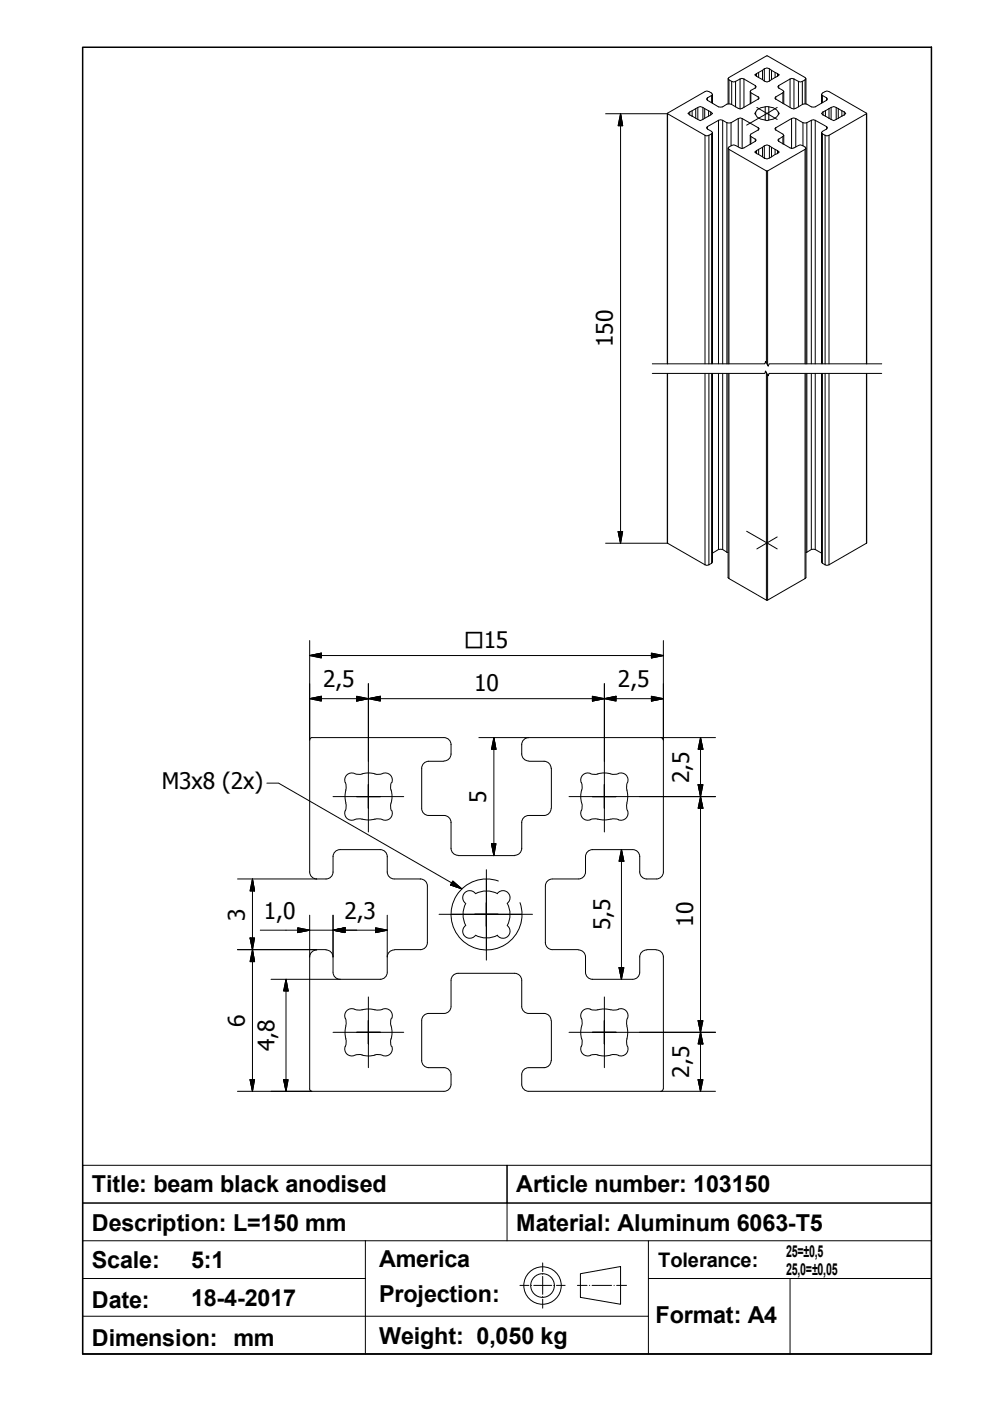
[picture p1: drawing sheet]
<svg xmlns="http://www.w3.org/2000/svg" width="210mm" height="297mm" viewBox="0 0 210 297" stroke-linecap="round" stroke-linejoin="round" font-family="sans-serif">
<!-- layer: Visible (ISO) -->
<g fill="none" stroke="#000" stroke-width=".21">
<path d="M150 21.3l2.3 1.4M150.9 20.2l-.9 .6M154.1 22.1l-.9 .6M155 22.1l1.5 .9M160.5 23.3l.8-.5 .9-.1v2.7l-.9-.1-.8-.5-.3-.5v-.5zM160.8 21l-3.4 2M163 22.7a1.75 1.75 0 0 1 2 1.6l-.3 .5-.7 .5-1 .1zM141.5 79.2v35.9M151.1 79.2v40M154.4 79.2v43.3M170.9 79.2v43.3M174.2 79.2v40"/>
<path d="M183.8 79.2l-.1 36M65.7 156.9v28a1.49 1.49 0 0 0 1.5 1.5M66.1 156.4h28M66.1 156.4l-.4 .2v.3M94.1 156.4a1.49 1.49 0 0 1 1.5 1.5M95.6 157.8v2a1.49 1.49 0 0 1-1.5 1.5M110.6 157.8v2a1.49 1.49 0 0 0 1.5 1.5M112.1 156.4a1.49 1.49 0 0 0-1.5 1.5M112.1 156.4h28M140.1 156.4l.4 .2 .1 .3M140.7 156.9v28a1.49 1.49 0 0 1-1.5 1.5h-2M73.2 171.9a1.49 1.49 0 0 0 .3 1.6 1.49 1.49 0 0 0 1.6 .3"/>
<path d="M73.3 170.3l.1 .8-.2 .8M73.3 167.5l-.1 1.4 .1 1.3M76.8 173.7l1.3 .1 1.4-.1M76.8 164.1l1.3-.2 1.4 .2M76.8 164.1h-1.2a1.57 1.57 0 0 0-2 .2 1.57 1.57 0 0 0-.3 2v1.2M76.8 173.7l-.8-.1-.8 .2M79.5 173.7l.8-.1 .8 .2M81.1 164l-.8 .2-.8-.1M81.1 164a1.49 1.49 0 0 1 1.6 .3 1.49 1.49 0 0 1 .4 1.6M82.9 170.3l-.1 .8 .2 .8M82.9 167.5l.2 1.4-.2 1.3M83 165.9l-.2 .8 .1 .8"/>
<path d="M83.1 171.9a1.49 1.49 0 0 1-.4 1.6 1.49 1.49 0 0 1-1.6 .3M89.4 171.4a1.49 1.49 0 0 0 1.5 1.5M90.9 172.9h3.2M90.9 161.4h3.2M90.9 161.4a1.49 1.49 0 0 0-1.5 1.5v8.5M94.1 172.9a1.49 1.49 0 0 1 1.5 1.5M95.6 174.4v5.5M95.6 179.8a1.49 1.49 0 0 0 1.5 1.5M110.6 174.4v5.5M110.6 179.8a1.49 1.49 0 0 1-1.5 1.5M112.1 172.9a1.49 1.49 0 0 0-1.5 1.5M112.1 172.9h3.3"/>
<path d="M112.1 161.4h3.3M115.3 161.4a1.49 1.49 0 0 1 1.5 1.5M116.8 171.4a1.49 1.49 0 0 1-1.5 1.5M116.9 162.9v8.5M123.2 171.9a1.49 1.49 0 0 0 .4 1.6 1.49 1.49 0 0 0 1.6 .3M123.3 167.5l-.2 1.4 .2 1.3M123.3 170.3l.1 .8-.1 .8M125.1 164l.8 .2 .9-.1M125.2 164a1.52 1.52 0 0 0-1.8 .5 1.52 1.52 0 0 0 0 1.8l-.1 1.2M126.7 173.7l1.4 .1 1.4-.1M126.7 164.1l1.4-.2 1.4 .2M126.8 173.7l-.9-.1-.8 .2"/>
<path d="M129.5 164.1h1.2a1.55 1.55 0 0 1 2 .2 1.55 1.55 0 0 1 .2 2v1.2M129.5 173.7l.8-.1 .8 .2M132.9 167.5l.2 1.4-.2 1.3M132.9 170.3l-.1 .8 .2 .8M133.1 171.9a1.49 1.49 0 0 1-.4 1.6 1.49 1.49 0 0 1-1.6 .3M67.1 186.4h2.1M70.6 181.6v3.3a1.49 1.49 0 0 1-1.5 1.5M72.1 180.1a1.49 1.49 0 0 0-1.5 1.5M72.1 180.1h8.5a1.49 1.49 0 0 1 1.5 1.5M82.1 181.6v3.3a1.49 1.49 0 0 0 1.5 1.5M83.6 186.4h5.6M89.1 186.4a1.49 1.49 0 0 1 1.5 1.5"/>
<path d="M90.6 187.9v12M90.6 199.9a1.49 1.49 0 0 1-1.5 1.4M97.2 181.4h12M98.7 196.2a1.49 1.49 0 0 0-.2 2.3 1.49 1.49 0 0 0 2.3-.2M98.8 191.5a5 5 0 0 0 0 4.7M100.8 189.4a1.49 1.49 0 0 0-2.3-.1 1.49 1.49 0 0 0 .2 2.2M100.8 198.3a5 5 0 0 0 4.7 0M100.8 189.5a5 5 0 0 1 4.7 0M105.5 189.4a1.5 1.5 0 0 1 2.2-.1 1.5 1.5 0 0 1-.1 2.2 5 5 0 0 1-.1 4.7 1.49 1.49 0 0 1 .2 2.3 1.49 1.49 0 0 1-2.3-.2M115.6 187.9v12M115.6 199.9a1.49 1.49 0 0 0 1.5 1.4h5.5M122.6 186.4h-5.5a1.49 1.49 0 0 0-1.5 1.5"/>
<path d="M124.1 181.6v3.3a1.49 1.49 0 0 1-1.4 1.5M134.1 180.1h-8.5a1.49 1.49 0 0 0-1.5 1.5M134.1 180.1a1.49 1.49 0 0 1 1.5 1.5M135.6 181.6v3.3a1.49 1.49 0 0 0 1.5 1.5M65.7 202.9v28l.2 .4 .2 .1M67.1 201.3h2.1M67.2 201.4a1.49 1.49 0 0 0-1.5 1.5M69.1 201.4a1.49 1.49 0 0 1 1.5 1.5M70.6 206.1a1.49 1.49 0 0 0 1.5 1.5M70.6 202.9v3.2M73.3 217.5l-.1 1.4 .1 1.4M76.8 214.1l1.3-.2 1.4 .2"/>
<path d="M76.8 214.1h-1.2a1.57 1.57 0 0 0-2 .2 1.57 1.57 0 0 0-.3 2v1.2M81.1 214l-.8 .2-.8-.1M81.1 214a1.49 1.49 0 0 1 1.6 .3 1.49 1.49 0 0 1 .4 1.6M82.1 202.9v3.2M82.1 206.1a1.49 1.49 0 0 1-1.5 1.5h-8.5M82.9 217.5l.2 1.4-.2 1.4M83 215.9l-.2 .8 .1 .8M83.6 201.4a1.49 1.49 0 0 0-1.5 1.5M83.6 201.3h5.6M90.9 214.9h3.2M90.9 214.9a1.49 1.49 0 0 0-1.5 1.5v8.5M95.6 213.4a1.49 1.49 0 0 1-1.5 1.5"/>
<path d="M95.6 207.9v5.4M97.1 206.4a1.49 1.49 0 0 0-1.5 1.5M97.2 206.4h11.9a1.49 1.49 0 0 1 1.5 1.5M110.6 213.4a1.49 1.49 0 0 0 1.5 1.5M110.6 207.9v5.4M112.1 214.9h3.3M115.3 214.9a1.49 1.49 0 0 1 1.5 1.5M116.9 216.4v8.5M122.7 201.4a1.49 1.49 0 0 1 1.4 1.5M123.3 217.5l-.2 1.4 .2 1.4M124.1 202.9v3.2M124.1 206.1a1.49 1.49 0 0 0 1.5 1.5h8.5"/>
<path d="M125.1 214l.8 .2 .9-.1M125.2 214a1.52 1.52 0 0 0-1.8 .4 1.52 1.52 0 0 0 0 1.9l-.1 1.2M126.7 214.1a8.2 8.2 0 0 1 3.6 .1l.4-.1a1.55 1.55 0 0 1 2 .2 1.55 1.55 0 0 1 .2 2v1.2M132.9 217.5l.2 1.4-.2 1.4M135.6 206.1a1.49 1.49 0 0 1-1.5 1.5M135.6 202.9v3.2M137.1 201.4a1.49 1.49 0 0 0-1.5 1.5M137.2 201.3h1.9M139.2 201.4a1.49 1.49 0 0 1 1.5 1.5M140.7 202.9v28M66.1 231.4h28M73.2 221.8a1.49 1.49 0 0 0 .3 1.6 1.49 1.49 0 0 0 1.6 .4"/>
<path d="M73.3 220.2l.1 .9-.2 .8M76.8 223.7l1.3 .2 1.4-.2M76.8 223.7l-.8-.1-.8 .2M79.5 223.7l.8-.1 .8 .2M82.9 220.2l-.1 .9 .2 .8M83.1 221.8a1.49 1.49 0 0 1-.4 1.6 1.49 1.49 0 0 1-1.6 .4M89.4 224.9a1.49 1.49 0 0 0 1.5 1.5M90.9 226.4h3.2M94.1 226.4a1.49 1.49 0 0 1 1.5 1.5v2M95.6 229.9a1.49 1.49 0 0 1-1.5 1.5M110.6 229.9a1.49 1.49 0 0 0 1.5 1.5M112.1 226.4a1.49 1.49 0 0 0-1.5 1.5v2"/>
<path d="M112.1 231.4h28M112.1 226.4h3.3M116.8 224.9a1.49 1.49 0 0 1-1.5 1.5M123.2 221.8a1.49 1.49 0 0 0 .4 1.6 1.49 1.49 0 0 0 1.6 .4M123.3 220.2l.1 .9-.1 .8M126.7 223.7l1.4 .2 1.4-.2M126.8 223.7l-.9-.1-.8 .2M129.5 223.7l.8-.1 .8 .2M132.9 220.2l-.1 .9 .2 .8M133.1 221.8a1.49 1.49 0 0 1-.4 1.6 1.49 1.49 0 0 1-1.6 .4M140.6 230.9l-.1 .2-.4 .3"/>
</g>
<!-- layer: Visible Narrow (ISO) -->
<g fill="none" stroke="#000" stroke-width=".21">
<path d="M151.1 20v1.9M154.4 16.7v5.3M154.6 16.9l-.2-.2 .2-.3 7.9-4.5h.3l7.9 4.5 .2 .3-.2 .2M154.6 16.9v5.1M154.6 16.9l.5 .4M155.1 17.3l.5 .1 .4-.1M155.1 17.3v4.8M156 17.3v5.4M156.9 16.7l.4-.1 .4 .1M156.9 16.7l-.9 .6M156.9 16.7v6.4M157.7 16.7l2.4 1.4"/>
<path d="M157.7 16.7v6.1M159.1 19.4v2.6M159.2 19.7l1.6 .9M159.2 19.7v2.3M160.1 18.7l-.9 .5-.1 .2 .1 .3M160.1 18.1l.2 .3-.2 .3M160.1 18.1v.6M160.4 15.6v.6M160.8 15.4v1M161.7 14.9v2M162.1 14.6l.5-.2 .5 .2 2.1 1.3-1.6 1a1.15 1.15 0 0 1-1.9 0l-1.7-1 1.7-1M162.1 14.6l-.4 .3"/>
<path d="M162.1 14.6v2.6M163.1 14.6v2.6M163.6 14.9v2M164.3 15.4v1M164.8 15.6v.6M165.1 18.1l-.2 .3 .2 .3M165.1 18.7l.9 .5 .2 .2-.2 .3M165.1 18.1v.6M166 19.7l-1.5 .9M166 19.7v2.3M166.2 19.4v2.6M167.5 16.7l.4-.1 .4 .1"/>
<path d="M167.5 16.7l-2.4 1.4M167.5 16.7v6.1M168.3 16.7l1 .6M168.3 16.7v6.4M169.3 17.3l.4 .1 .4-.1M169.3 17.3v5.4M170.1 17.3v4.8M170.7 16.9v5.1M170.7 16.9l-.6 .4M170.9 16.7v5.3M174.2 20v1.9M141.5 24.1v53"/>
<path d="M141.5 24.1l8 4.6M145.9 24.1l1.6-1.1a1.24 1.24 0 0 1 1.9 0l1.7 1.1-2.6 1.5zM146.2 23.7v.7M146.7 23.5v1.1M147.5 23v2.1M148 22.8v2.5M149 22.8v2.5M149.4 23v2.1M149.5 28.7l.4 .1 .4-.1M149.5 28.7v48.4M150 20.8v.5l-.2-.3zM150 27.4l.9 .5 .2 .2-.2 .3"/>
<path d="M150 26.8l-.2 .3 .2 .3M150 26.8v.6M150.2 23.5v1.1M150.3 28.7v48.4M150.7 23.7v.7M150.9 21.8v-1.6l.2-.2a1.41 1.41 0 0 0-1.6-.6l-8 4.6v53.1M150.9 28.4l-.6 .3M150.9 28.4v48.7M151.1 28.1v49M152.3 22.7h.9M152.3 25.5l.5-.1 .4 .1M152.3 25.5l-2.3 1.3"/>
<path d="M152.3 25.5v51.6M153.2 25.5l.9 .5M153.2 25.5v51.6M154.1 22.1h.9M154.1 26h.9M154.1 26v51.1M154.4 31.4v45.7M154.6 31.7l7.9 4.5M154.6 31.7v45.4M155 26v4.9M156.5 23l.5 .1 .4-.1M156.5 25.1l.5-.1 .4 .1"/>
<path d="M156.5 25.1l-1.5 .9M156.5 25.1v6.1M157.4 25.1l3.4 2M157.4 25.1v6.4M159.1 28.7v1.9M159.2 28.9l.9 .6M159.2 28.9v1.6M160 32.2l1.7-1a1.15 1.15 0 0 1 1.9 0l1.6 1-1.6 1.1a1.24 1.24 0 0 1-1.9 0zM160.1 29.5l.2 .2-.2 .3M160.1 30l-2.8 1.5-1.3-.7a1.41 1.41 0 0 0-1.6 .6l.2 .3M160.1 29.5v.5M160.2 23.8l-.2 .3 .2 .2"/>
<path d="M160.4 31.9v.7M160.8 20.6l.2 .2-.2 .2zM160.8 27.1l.2 .2-.2 .2M160.8 27.5l-1.6 .9-.1 .3 .1 .2M160.8 27.1v.4M160.8 31.7v1.1M161.7 31.2v2.1M162.1 30.9v2.6M162.2 25.4l.4 .2 .4-.2M162.2 22.7h.8M162.5 36.2v40.7M162.5 36.2h.3"/>
<path d="M162.8 36.2v41.2M163.1 30.9v2.6M163.6 31.2v2.1M164.3 31.7v1.1M164.5 20.6l-.2 .2 .2 .2M164.5 21l3.8 2.1 1.9-1 .5-.1 .4 .1 .9 .6h.8l2.5-1.4M164.5 27.1l-.2 .2 .2 .2M164.5 27.5l1.5 .9 .2 .3-.2 .2M164.5 20.6v.4M164.5 27.1v.4M164.8 31.9v.7M165 23.8l.2 .3-.2 .2"/>
<path d="M165.1 29.5l-.2 .2 .2 .3M165.1 30l2.8 1.5 1.4-.7a1.41 1.41 0 0 1 1.6 .6l-.2 .3M165.1 29.5v.5M166 28.9l-.9 .6M166 28.9v1.6M166.2 28.7v1.9M167.8 25.1l.5-.1 .4 .1M167.8 25.1l-3.3 2M167.8 25.1v6.4M168.7 25.1l1.5 .9M168.7 25.1v6.1M170.2 26h.9"/>
<path d="M170.2 26v4.9M170.7 31.7v45.4M170.7 31.7l-7.9 4.5M170.9 31.4v45.7M171.1 26v51.1M172 25.5l.5-.1 .3 .1M172 25.5v51.6M172 25.5l-.9 .5M172.8 25.5v51.6M172.8 25.5l2.5 1.3M174.2 28.1v49M174.4 20.2l-.2-.2a1.41 1.41 0 0 1 1.6-.6l7.9 4.6v53.1"/>
<path d="M174.4 20.2v1.6M174.4 28.4v48.7M174.4 28.4l.5 .3M174.4 20.2l.9 .6M174.5 23.7l-.3 .4 .3 .3M174.5 24.4l.5 .2M174.5 23.7v.7M174.9 28.7l.4 .1 .5-.1M174.9 28.7v48.4M175 23.5l-.5 .2M175 24.6l.8 .5M175 23.5v1.1"/>
<path d="M175.3 20.8l.2 .2-.2 .3M175.3 27.4l-.9 .5-.2 .2 .2 .3M175.3 26.8l.2 .3-.2 .3M175.3 20.8v.5M175.3 26.8v.6M175.8 23v2.1M175.8 28.7v48.4M175.8 23l-.8 .5M175.8 25.1l.4 .2M176.2 22.8l.6-.2 .5 .2M176.2 25.3l.6 .3 .5-.3M176.2 22.8l-.4 .2"/>
<path d="M176.2 22.8v2.5M177.3 22.8l.4 .2M177.3 22.8v2.5M177.7 25.1l-.4 .2M177.7 23l.8 .5M177.7 23v2.1M178.5 24.6l-.8 .5M178.5 23.5l.5 .2M178.5 23.5v1.1M179 23.7l.3 .4-.3 .3M179 24.4l-.5 .2M179 23.7v.7"/>
<path d="M183.7 24.1l-7.9 4.6M183.8 24.1v53M141.5 79.2v36M149.5 79.2v40.5M150.3 79.2v40.5M150.9 79.2v40.2M152.3 79.2v37.3M153.2 79.2v37.3M154.1 79.2v37.9M154.6 79.2v43.5M162.5 78.9v48.3M162.8 79.4v47.8"/>
<path d="M170.7 79.2v43.5M171.1 79.2v37.9M172 79.2v37.3M172.8 79.2v37.3M174.4 79.2v40.2M174.9 79.2v40.5M175.8 79.2v40.5M183.7 79.2v36l-7.9 4.5M141.5 115.1v.1M141.5 115.2l8 4.5M149.5 119.7l.4 .2 .4-.2M150.9 119.4l-.6 .3"/>
<path d="M151.1 119.2l-.2 .2M152.3 116.5h.9M152.3 116.5l-1.2 .8M153.2 116.5l.9 .6M154.1 117.1h.3M171.1 117.1h-.2M172 116.5h.8M172 116.5l-.9 .6M172.8 116.5l1.4 .8M174.2 119.2l.2 .2M174.4 119.4l.5 .3M174.9 119.7l.4 .2 .5-.2"/>
<path d="M154.4 122.5l.2 .2M154.6 122.7l7.9 4.5M162.5 127.2h.3M170.7 122.7l-7.9 4.5M170.9 122.5l-.2 .2"/>
</g>
<!-- layer: Break Line (ISO) -->
<path d="M138.3 79.2h23.9l.1-.5 .6 1 .2-.5h23.8M138.3 77.1h23.9l.1-.5 .6 1 .2-.5h23.8" fill="none" stroke="#000" stroke-width=".21"/>
<!-- layer: Title (ISO) -->
<g fill="none" stroke="#000" stroke-width=".21">
<path d="M17.5 247.1h90v8h-90zM107.5 247.1h90v8h-90zM107.5 255.1v8M17.5 279.1h120M17.5 263.1h60M17.5 271.1h60M17.5 263.1v24M77.5 263.1h120v24M77.5 263.1v24M110.2 272.5h1.9M112.6 272.5h.1M113.2 272.5h3.8"/>
<path d="M115.1 267.8v1.8M115.1 270.1v.1M115.1 270.6v3.8M115.1 274.9v.1M115.1 275.4v2M117.4 272.5h.1M118 272.5h1.8M122.4 272.5h2.1M123.1 270.1l8.5-1.6v8l-8.5-1.4zM125 272.5h.1M125.5 272.5h4.2M130.2 272.5h.1"/>
<path d="M130.7 272.5h2.1M137.5 263.1v24h60M137.5 271.1h60M167.5 271.1v16M197.5 261.7v-6.6h-180v8M17.5 287.1h120M17.5 287.1h180"/>
<circle cx="115" cy="272.6" r="4"/>
<circle cx="115" cy="272.6" r="2.51"/>
</g>
<!-- layer: Title Block Outline -->
<path d="M17.5 10h180v277.1h-180z" fill="none" stroke="#000" stroke-width=".32"/>
<!-- layer: Sketch Geometry (ISO) -->
<path d="M105.7 186.8a7.5 7.5 0 0 0-10 6.2 7.5 7.5 0 0 0 8.3 8.4 7.5 7.5 0 0 0 6.3-10" fill="none" stroke="#000" stroke-width=".21"/>
<!-- layer: Dimension (ISO) -->
<g fill="none" stroke="#000" stroke-width=".21">
<path d="M128.4 24.1h13.1M131.6 24.1l.4 2.6h-.9zM131.6 24.1v91.1M128.4 115.2h13.1M131.1 112.7h.9l-.4 2.5zM65.7 139l2.4-.5v1zM65.7 139h75M65.7 135.8v21.1M138.1 138.5l2.6 .5-2.6 .5zM140.7 135.8v21.1M65.7 148.1l2.4-.5v1zM65.7 148.1h75"/>
<path d="M75.6 147.6l2.5 .5-2.5 .5zM78.1 148.1l2.5-.5v1zM78.1 145v16.4M101.5 156.4h10.6M104.7 156.4l.5 2.5h-1zM104.7 156.4v25M125.6 147.6l2.5 .5-2.5 .5zM128.1 148.1l2.5-.5v1zM128.1 145v16.4M138.1 147.6l2.6 .5-2.6 .5zM140.1 156.4h11.6M148.5 156.4l.5 2.5h-1z"/>
<path d="M148.5 156.4v75M104.2 178.9h1l-.5 2.5zM135.6 168.9h16.1M148 166.4h1l-.5 2.5zM148.5 168.9l.5 2.5h-1zM50.4 186.4h16.7M53 198.9h1l-.5 2.4zM53.5 186.4l.5 2.5h-1zM53.5 186.4v45M55.2 197.2h26.9M63.1 196.7l2.6 .5-2.6 .5zM65.7 194v8.9"/>
<path d="M70.6 197.2l2.6-.5v1zM70.6 194v8.9M79.6 196.7l2.5 .5-2.5 .5zM82.1 194v8.9M131.8 180.1l.5 2.5h-1zM131.8 180.1v27.5M50.4 201.3h16.7M53.5 201.3l.5 2.6h-1zM57.5 207.6h14.6M60.6 207.6l.5 2.5h-1zM60.6 207.6v23.8M131.3 205.2h1l-.5 2.4z"/>
<path d="M135.6 218.9h16.1M148 216.4h1l-.5 2.5zM148.5 218.9l.5 2.4h-1zM50.4 231.4h15.7M53 228.9h1l-.5 2.5zM60.1 228.9h1l-.5 2.5zM140.1 231.4h11.6M148 228.9h1l-.5 2.5z"/>
</g>
<g fill="#000" stroke="#000" stroke-width=".21">
<path d="M131.6 24.1l.4 2.6zM131.6 24.1l.4 2.6h-.9zM131.1 112.7l.5 2.5zM131.1 112.7h.9l-.4 2.5zM65.7 139l2.4-.5zM65.7 139l2.4-.5v1zM138.1 139.5l2.6-.5zM138.1 138.5l2.6 .5-2.6 .5zM65.7 148.1l2.4-.5zM65.7 148.1l2.4-.5v1zM75.6 148.6l2.5-.5zM75.6 147.6l2.5 .5-2.5 .5z"/>
<path d="M78.1 148.1l2.5-.5zM78.1 148.1l2.5-.5v1zM104.7 156.4l.5 2.5zM104.7 156.4l.5 2.5h-1zM125.6 148.6l2.5-.5zM125.6 147.6l2.5 .5-2.5 .5zM128.1 148.1l2.5-.5zM128.1 148.1l2.5-.5v1zM138.1 148.6l2.6-.5zM138.1 147.6l2.6 .5-2.6 .5zM148.5 156.4l.5 2.5zM148.5 156.4l.5 2.5h-1z"/>
<path d="M104.2 178.9l.5 2.5zM104.2 178.9h1l-.5 2.5zM148 166.4l.5 2.5zM148 166.4h1l-.5 2.5zM148.5 168.9l.5 2.5zM148.5 168.9l.5 2.5h-1zM53 198.9l.5 2.4zM53 198.9h1l-.5 2.4zM53.5 186.4l.5 2.5zM53.5 186.4l.5 2.5h-1zM63.1 197.7l2.6-.5zM63.1 196.7l2.6 .5-2.6 .5z"/>
<path d="M70.6 197.2l2.6-.5zM70.6 197.2l2.6-.5v1zM79.6 197.7l2.5-.5zM79.6 196.7l2.5 .5-2.5 .5zM131.8 180.1l.5 2.5zM131.8 180.1l.5 2.5h-1zM53.5 201.3l.5 2.6zM53.5 201.3l.5 2.6h-1zM60.6 207.6l.5 2.5zM60.6 207.6l.5 2.5h-1zM131.3 205.2l.5 2.4zM131.3 205.2h1l-.5 2.4z"/>
<path d="M148 216.4l.5 2.5zM148 216.4h1l-.5 2.5zM53 228.9l.5 2.5zM53 228.9h1l-.5 2.5zM60.1 228.9l.5 2.5zM60.1 228.9h1l-.5 2.5zM148 228.9l.5 2.5zM148 228.9h1l-.5 2.5zM148.5 218.9l.5 2.4zM148.5 218.9l.5 2.4h-1z"/>
</g>
<!-- layer: Center Mark (ISO) -->
<g fill="none" stroke="#000" stroke-width=".21">
<path d="M160.5 22.8l4.3 2.5M164.8 22.8l-6.5 3.7M158.3 112.6l6.5 3.8M164.8 113.8l-4.3 2.6M70.6 168.9h15M78.1 161.4v15M120.6 168.9h15M128.1 161.4v15M95.6 193.9h10M100.6 193.9h5M100.6 193.9h12.3M103.1 191.4v9.9"/>
<path d="M103.1 186.4v7.5h-2.5M103.1 184.4v12M103.1 191.4v2.5h-10M103.1 191.4v5M105.6 193.9h-2.5v9.7M110.6 193.9h-7.5v2.5M70.6 218.9h15M78.1 211.4v15M120.6 218.9h15M128.1 211.4v15"/>
</g>
<!-- layer: Symbol (ISO) -->
<path d="M56.6 166h2.5l38.8 22.5M96 186.8l1.9 1.7-2.4-.9z" fill="none" stroke="#000" stroke-width=".21"/>
<path d="M95.5 187.6l2.4 .9zM96 186.8l1.9 1.7-2.4-.9z" fill="#000" stroke="#000" stroke-width=".21"/>
<g font-size="5">
<text x="19.5" y="252.7">Title: beam black anodised</text>
<text x="109.5" y="252.7">Article number: 103150</text>
<text x="19.5" y="261">Description: L=150 mm</text>
<text x="109.5" y="261">Material: Aluminum 6063-T5</text>
<text x="19.5" y="268.9">Scale:</text>
<text x="40.5" y="268.9">5:1</text>
<text x="80.4" y="268.5">America</text>
<text x="19.5" y="277.2">Date:</text>
<text x="40.5" y="276.9">18-4-2017</text>
<text x="80.4" y="276">Projection:</text>
<text x="139" y="280.5">Format: A4</text>
<text x="19.5" y="285.5">Dimension: mm</text>
<text x="80.4" y="285">Weight: 0,050 kg</text>
</g>
<g font-size="4.8">
<text x="129.9" y="73.6" transform="rotate(-90 129.9 73.6)">150</text>
<text x="68.5" y="145.7">2,5</text>
<text x="100.5" y="146.5">10</text>
<text x="131" y="145.7">2,5</text>
<text x="34.3" y="167.4">M3x8 (2x)</text>
<text x="146.1" y="166" transform="rotate(-90 146.1 166)">2,5</text>
<text x="103.1" y="170.2" transform="rotate(-90 103.1 170.2)">5</text>
<text x="51.9" y="195.2" transform="rotate(-90 51.9 195.2)">3</text>
<text x="55.9" y="194.8">1,0</text>
<text x="73" y="194.8">2,3</text>
<text x="129.3" y="197.2" transform="rotate(-90 129.3 197.2)">5,5</text>
<text x="146.9" y="196.5" transform="rotate(-90 146.9 196.5)">10</text>
<text x="51.9" y="217.7" transform="rotate(-90 51.9 217.7)">6</text>
<text x="58.2" y="222.9" transform="rotate(-90 58.2 222.9)">4,8</text>
<text x="146.1" y="228.5" transform="rotate(-90 146.1 228.5)">2,5</text>
</g>
<text font-size="4.6" x="98.5" y="137.4">□15</text>
<text font-size="4.3" x="139.6" y="268.5">Tolerance:</text>
<g font-size="3.5">
<text x="166.7" y="266.4">25=±0,5</text>
<text x="166.7" y="270.2">25,0=±0,05</text>
</g>
</svg>
